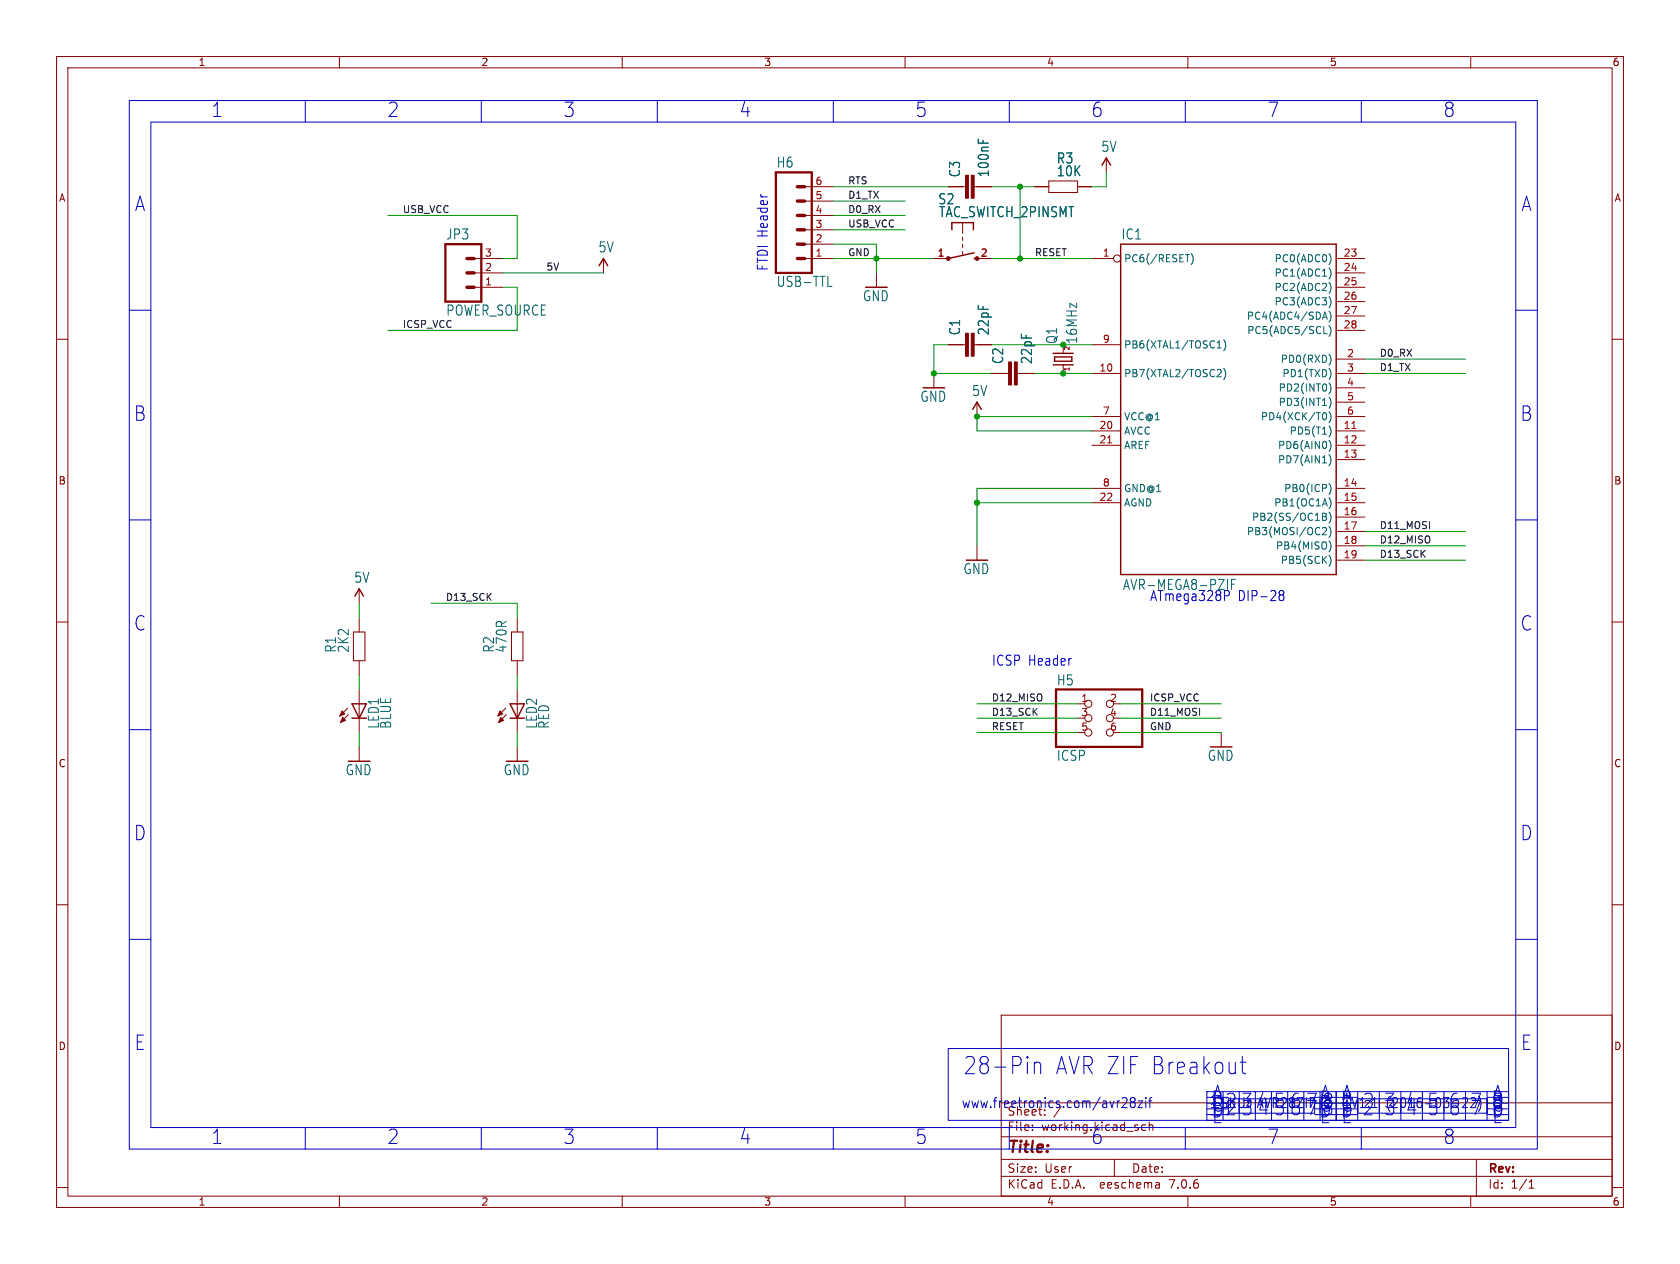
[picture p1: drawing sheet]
<svg xmlns="http://www.w3.org/2000/svg" width="297mm" height="224mm" viewBox="0 0 297 224" stroke-linecap="round" stroke-linejoin="round" font-family="sans-serif">
<g fill="none" stroke="#840000" stroke-width=".18">
<path d="M10 10h277v203.5h-277zM12 12h273v199.5h-273zM60 10v2M110 10v2M160 10v2M210 10v2M260 10v2M142.2 33h5.1M142.2 38.1h5.1M142.2 35.6h5.1M167.6 33h3.1M170.2 39.4v1.9"/>
<path d="M172.2 33h3.1M182.9 33h2.5M185.4 32h5.1v2h-5.1zM190.5 33h2.5M195.6 27.9v2.6M10 60h2M83.8 50.8h5.1M83.8 48.3h5.1M83.8 45.7h5.1M106.7 45.7v2.6M142.2 45.7h5.1M142.2 43.2h5.1"/>
<path d="M142.2 40.6h5.1M154.9 48.3v2.5M165.1 45.7h2.5M170.2 41.9v.6M170.2 43.2v.6M170.2 44.4v.7M172.7 45.7h2.6M193 45.7h3.8M236.2 50.8h5.1M236.2 48.3h5.1M236.2 45.7h5.1M236.2 53.3h5.1"/>
<path d="M236.2 55.9h5.1M236.2 58.4h5.1M285 60h2M165.1 66v2.6M167.6 61h3.1M172.2 61h3.1M172.7 71.1v2.6M175.3 66h3M179.8 66h3.1M188 66h.1M188 61v1.5M188 64.5v1.5"/>
<path d="M193 61h5.1M193 66h5.1M193 76.2h5.1M193 78.7h5.1M193 73.7h5.1M236.2 66h5.1M236.2 76.2h5.1M236.2 78.7h5.1M236.2 63.5h5.1M236.2 68.6h5.1M236.2 71.1h5.1M236.2 73.7h5.1"/>
<path d="M172.7 96.5v2.6M193 86.4h5.1M193 88.9h5.1M236.2 81.3h5.1M236.2 86.4h5.1M236.2 88.9h5.1M236.2 91.4h5.1M236.2 94h5.1M236.2 96.5h5.1M236.2 99.1h5.1M10 110h2M62.5 111.8h2v5h-2z"/>
<path d="M63.5 104.1v2.6M63.5 109.2v2.6M63.5 116.8v2.6M90.4 111.8h2.1v5h-2.1zM91.4 109.2v2.6M91.4 116.8v2.6M285 110h2M61.5 125.2l-1.4 1.4M61.6 126.4l-1.4 1.4M63.5 121.9v7.6M63.5 132.1v2.5M89.4 125.2l-1.4 1.4"/>
<path d="M89.5 126.4l-1.4 1.4M91.4 121.9v7.6M91.4 132.1v2.5M190.5 124.5h1.3M190.5 127h1.3M190.5 129.5h1.3M196.8 124.5h1.3M196.8 127h1.3M196.8 129.5h1.3M215.9 129.5v2.6M10 160h2M285 160h2"/>
<path d="M177 179.5h108v32h-108zM177 195h108M182.5 199.8v.1M182.5 199v.1M184.7 197.1v.1M187.6 195.6l-1.3 2M202.5 199l-.4-.1-.3 .3v.4l.2 .2h.5M203.2 199l.2-.1 .3 .1 .1 .9M203.2 198.4v1.5M10 210h2M60 211.5v2M110 211.5v2"/>
<path d="M160 211.5v2M177 208h108M177 205h108M177 201h108M197 205v3M204.9 209.2l.1 .9M205 210l-.2 .1M205 209.5h-.2M210 211.5v2M260 211.5v2M261 205v6.5M270.3 210.1h.9"/>
<path d="M270.3 209l.4-.4v1.5M285 210h2"/>
<circle cx="197.5" cy="45.7" r=".63"/>
<circle cx="192.4" cy="124.5" r=".63"/>
<circle cx="192.4" cy="127" r=".63"/>
<circle cx="192.4" cy="129.5" r=".63"/>
<circle cx="196.2" cy="129.5" r=".63"/>
<circle cx="196.2" cy="127" r=".63"/>
<circle cx="196.2" cy="124.5" r=".63"/>
</g>
<g fill="none" stroke="#840000" stroke-width=".25">
<path d="M168.3 39.4v1.2M172.1 39.4v1.2M194.8 29.2l.8-1.3 .7 1.3M105.9 47l.8-1.3 .7 1.3M172.2 44.7l-4.6 1M172.2 45.7h.5M198.1 43.2h38.1v58.4h-38.1zM172 72.4l.7-1.3 .8 1.3M186.2 64.5h3.5M186.2 62.5h3.5M186.4 63.1h3.1v.8h-3.1zM62.7 105.4l.8-1.3 .8 1.3"/>
<path d="M62.2 127h2.6M62.2 124.5h2.6l-1.3 2.5zM90.2 127h2.5M90.2 124.5h2.5l-1.3 2.5z"/>
</g>
<g fill="#840000" stroke="#840000" stroke-width=".18">
<path d="M60.5 125.7l.5 .5-.9 .4z"/>
<path d="M60.6 126.9l.5 .5-.9 .4z"/>
<path d="M88.4 125.7l.5 .5-.9 .4z"/>
<path d="M88.5 126.9l.5 .5-.9 .4z"/>
<path d="M171.7 31h.5v4.1h-.5z"/>
<path d="M170.7 31h.5v4.1h-.5z"/>
<path d="M171.7 58.9h.5v4.1h-.5z"/>
<path d="M170.7 58.9h.5v4.1h-.5z"/>
<path d="M179.3 64h.5v4.1h-.5z"/>
<path d="M178.3 64h.5v4.1h-.5z"/>
<circle cx="167.6" cy="45.7" r=".33"/>
<circle cx="172.7" cy="45.7" r=".33"/>
</g>
<path d="M137.2 30.5h6.3v17.8h-6.3zM78.7 43.2h6.4v10.1h-6.4zM186.7 121.9h15.2v10.2h-15.2z" fill="none" stroke="#840000" stroke-width=".41"/>
<path d="M141 38.1h1.2M141 35.6h1.2M141 33h1.2M82.5 50.8h1.3M82.5 48.3h1.3M82.5 45.7h1.3M141 45.7h1.2M141 43.2h1.2M141 40.6h1.2" fill="none" stroke="#840000" stroke-width=".61"/>
<g fill="none" stroke="#006464" stroke-width=".18">
<path d="M172.9 24.6v.7M146.4 50.6h.7M209.6 45h.7M210.6 44.8a1.46 1.46 0 0 1 0 2M233.9 56.1h.6M234 59h.6M234.2 55.2l.4 1.3M234.9 57.5a1.46 1.46 0 0 1 0 2M235 44.9a1.49 1.49 0 0 1 0 1.8M235 47.4a1.49 1.49 0 0 1 0 1.9M235 50a1.49 1.49 0 0 1 0 1.8M235 52.5a1.49 1.49 0 0 1 0 1.8"/>
<path d="M235 55.1a1.47 1.47 0 0 1-.1 1.8M215.2 61.5h.7M215.4 65.3l.4 .1 .1 .3-.8 .9h.8M215.4 60.5l.1-.2v1.2M216.3 65.2a1.46 1.46 0 0 1 0 1.9M216.3 60.1a1.46 1.46 0 0 1 0 1.9M234.1 73a.68 .68 0 0 1 .4 .6 .68 .68 0 0 1-.4 .6M234.9 70.2a1.46 1.46 0 0 1 0 2M234.9 72.8a1.46 1.46 0 0 1 0 1.9M235 75.4a1.49 1.49 0 0 1 0 1.8M235 67.8a1.47 1.47 0 0 1-.1 1.8M235 77.9a1.47 1.47 0 0 1-.1 1.9"/>
<path d="M235.1 62.9l.2 .6-.2 .8M235.2 65.7v.9M233.8 90.7l.6 .2 .1 .2-.3 .3M233.8 91.4h.4M234 93.3l.4 .1 .1 .3-.8 .9h.8M234.2 91.4l.3 .2v.3l-.7 .1M234.9 80.4a1.46 1.46 0 0 1 0 1.9M234.9 85.5a1.46 1.46 0 0 1 0 1.9M234.9 88a1.46 1.46 0 0 1 0 2M234.9 90.6a1.46 1.46 0 0 1 0 1.9M234.9 93.1a1.46 1.46 0 0 1 0 1.9M235 95.7a1.49 1.49 0 0 1 0 1.8"/>
<path d="M235 98.2a1.47 1.47 0 0 1-.1 1.9M217 102.5v1.7M217.7 103.3h.5M218.4 102.5h-.7v1.7"/>
</g>
<path d="M195.8 78.3h.7M239 75.8h.7" fill="none" stroke="#a90000" stroke-width=".18"/>
<g fill="none" stroke="#0000c2" stroke-width=".18">
<path d="M22.9 17.8h248.9v185.4h-248.9zM54 17.8v3.8M85.1 17.8v3.8M116.2 17.8v3.8M147.3 17.8v3.8M178.4 17.8v3.8M209.5 17.8v3.8M240.7 17.8v3.8M26.7 21.6h241.3v177.8h-241.3zM22.9 54.9h3.8M268 54.9h3.8M22.9 91.9h3.8"/>
<path d="M268 91.9h3.8M216.5 104.4h.5l.3 .4-.1 .5-.7 .1M226.1 104.8l.3-.4 .4 .1 .2 .3-.3 .4M226.1 104.8l.3 .4M226.4 105.2h.3M226.4 105.2l-.3 .3M226.7 105.2l.3 .3-.1 .5-.2 .2h-.3l-.3-.3M22.9 129h3.8M268 129h3.8M22.9 166.1h3.8M268 166.1h3.8M54 199.4v3.8"/>
<path d="M85.1 199.4v3.8M116.2 199.4v3.8M147.3 199.4v3.8M167.6 185.4h99.1v12.7h-99.1zM178.4 199.4v3.8M182.9 187.8v2.1M182.9 188.1a.64 .64 0 0 1 1-.1l.1 .3v1.6M198.4 194.3l.2-.2h.4l.2 .2v.3v.3l-.9 1h.9M200.1 194.9l-.3-.4 .3-.4 .4 .1 .2 .2-.3 .5M200.1 194.9l-.3 .3v.3l.3 .4h.3l.3-.4-.1-.5-.2-.1M200.1 194.9h.3M201.2 194.7h.8l-.8 1.2h.8"/>
<path d="M202.6 194.1v.2M202.6 194.7v1.2M203.1 194.7h.5M203.6 194.1l-.3 .1v.1v1.6M209.5 199.4v3.8M213.4 193h22.8v5.1h-22.8zM217.2 194.3h15.2M217.2 196.8h15.2M219.3 187.8h.9M219.6 186.8v2.6l.2 .3 .4 .2M236.2 193h30.5v5.1h-30.5zM240 194.3h22.9"/>
<path d="M240 196.8h22.9M240.7 199.4v3.8M243.8 194.3v3.8M247.6 194.3v3.8M251.5 193v3.8M253.9 193.3h-1.1l-.1 1.2M255.3 193v3.8M257.6 193.3a.81 .81 0 0 0-1 .6M259.1 194.3v3.8M259.4 194.9l-.9 1h.9"/>
</g>
<g fill="none" stroke="#009600" stroke-width=".18">
<path d="M68.6 38.1h22.8v7.6h-2.5M147.3 33h20.3M147.3 35.6h12.7M147.3 38.1h12.7M175.3 33h7.6M180.3 33v12.7M195.6 30.5v2.5h-2.6M88.9 50.8h2.5v7.6h-22.8M88.9 48.3h17.8M147.3 45.7h17.8M147.3 43.2h7.6v5.1M147.3 40.6h12.7"/>
<path d="M175.3 45.7h17.7M167.6 61h-2.5v5h10.2M175.3 61h17.7M182.9 66h10.1M193 73.7h-20.3v2.5h20.3M241.3 66h17.8M241.3 63.5h17.8M172.7 88.9h20.3M193 86.4h-20.3v10.1M241.3 94h17.8M241.3 99.1h17.8M241.3 96.5h17.8"/>
<path d="M63.5 106.7v2.5M63.5 119.4v2.5M76.2 106.7h15.2v2.5M91.4 119.4v2.5M63.5 129.5v2.6M91.4 129.5v2.6M172.7 127h17.8M172.7 124.5h17.8M172.7 129.5h17.8M198.1 127h17.8M198.1 124.5h17.8M198.1 129.5h17.8"/>
</g>
<g fill="#009600" stroke="#009600" stroke-width=".18">
<circle cx="165.1" cy="66" r=".46"/>
<circle cx="180.3" cy="33" r=".46"/>
<circle cx="154.9" cy="45.7" r=".46"/>
<circle cx="180.3" cy="45.7" r=".46"/>
<circle cx="188" cy="61" r=".46"/>
<circle cx="172.7" cy="73.7" r=".46"/>
<circle cx="188" cy="66" r=".46"/>
<circle cx="172.7" cy="88.9" r=".46"/>
</g>
<g font-size="4.2" fill="#0000c2">
<text x="170.2" y="190.3">28-Pin</text>
<text x="186.4" y="190.3">AVR ZIF Breakout</text>
</g>
<g font-size="3.5" fill="#0000c2">
<text x="37.3" y="20.9">1</text>
<text x="68.4" y="20.9">2</text>
<text x="99.6" y="20.9">3</text>
<text x="130.7" y="20.9">4</text>
<text x="161.8" y="20.9">5</text>
<text x="192.9" y="20.9">6</text>
<text x="224" y="20.9">7</text>
<text x="255.1" y="20.9">8</text>
<text x="23.8" y="37.6">A</text>
<text x="268.9" y="37.6">A</text>
<text x="23.6" y="74.7">B</text>
<text x="268.7" y="74.7">B</text>
<text x="23.6" y="111.7">C</text>
<text x="268.7" y="111.7">C</text>
<text x="23.6" y="148.8">D</text>
<text x="268.7" y="148.8">D</text>
<text x="23.7" y="185.9">E</text>
<text x="268.8" y="185.9">E</text>
<text x="214.1" y="196.8">C</text>
<text x="214.3" y="194.8">A</text>
<text x="216.6" y="196.2">2</text>
<text x="216.6" y="197.5">2</text>
<text x="219.4" y="196.2">3</text>
<text x="219.4" y="197.5">3</text>
<text x="222.3" y="196.2">4</text>
<text x="225.1" y="197.5">5</text>
<text x="225.1" y="196.2">5</text>
<text x="228" y="196.2">6</text>
<text x="228" y="197.5">6</text>
<text x="230.8" y="197.5">7D</text>
<text x="230.8" y="196.2">7</text>
<text x="233.2" y="195.8">B</text>
<text x="233.2" y="196.8">C</text>
<text x="233.3" y="194.8">A</text>
<text x="233.7" y="196.2">8</text>
<text x="237" y="195.8">B</text>
<text x="237" y="197.8">D</text>
<text x="237" y="197.5">1</text>
<text x="237" y="196.2">1</text>
<text x="237.1" y="194.8">A</text>
<text x="240.8" y="196.2">2</text>
<text x="244.7" y="196.2">3</text>
<text x="248.5" y="196.2">4</text>
<text x="252.3" y="197.5">5</text>
<text x="256.1" y="197.5">6</text>
<text x="259.9" y="196.2">7</text>
<text x="263.7" y="197.8">D</text>
<text x="263.7" y="195.8">B</text>
<text x="263.7" y="196.2">8</text>
<text x="263.8" y="194.8">A</text>
<text x="37.3" y="202.5">1</text>
<text x="68.4" y="202.5">2</text>
<text x="99.6" y="202.5">3</text>
<text x="130.7" y="202.5">4</text>
<text x="161.8" y="202.5">5</text>
<text x="192.9" y="202.5">6</text>
<text x="214.2" y="198.9">E</text>
<text x="224" y="202.5">7</text>
<text x="255.1" y="202.5">8</text>
<text x="263.8" y="198.9">E</text>
</g>
<text font-size="2.8" fill="#840000" x="178" y="204.4">Title:</text>
<g font-size="2.5" fill="#006464">
<text x="137.2" y="29.9">H6</text>
<text x="186.7" y="29.1">R3</text>
<text x="194.6" y="27.1">5V</text>
<text x="169.9" y="31.4" transform="rotate(-90 169.9 31.4)">C3</text>
<text x="175" y="31.4" transform="rotate(-90 175 31.4)">100nF</text>
<text x="186.7" y="31.4">10K</text>
<text x="165.8" y="36.3">S2</text>
<text x="165.9" y="38.6">TAC_SWITCH_2PINSMT</text>
<text x="78.8" y="42.6">JP3</text>
<text x="105.7" y="44.8">5V</text>
<text x="198.2" y="42.6">IC1</text>
<text x="137.2" y="50.9">USB-TTL</text>
<text x="152.5" y="53.5">GND</text>
<text x="78.8" y="56">POWER_SOURCE</text>
<text x="169.9" y="59.4" transform="rotate(-90 169.9 59.4)">C1</text>
<text x="175" y="59.4" transform="rotate(-90 175 59.4)">22pF</text>
<text x="177.6" y="64.5" transform="rotate(-90 177.6 64.5)">C2</text>
<text x="182.6" y="64.5" transform="rotate(-90 182.6 64.5)">22pF</text>
<text x="187.1" y="60.9" transform="rotate(-90 187.1 60.9)">Q1</text>
<text x="190.6" y="60.9" transform="rotate(-90 190.6 60.9)">16MHz</text>
<text x="162.6" y="71.3">GND</text>
<text x="171.8" y="70.2">5V</text>
<text x="170.2" y="101.7">GND</text>
<text x="62.5" y="103.3">5V</text>
<text x="198.4" y="104.5">AVR-MEGA8-PZIF</text>
<text x="59.6" y="115.5" transform="rotate(-90 59.6 115.5)">R1</text>
<text x="61.9" y="115.5" transform="rotate(-90 61.9 115.5)">2K2</text>
<text x="87.5" y="115.5" transform="rotate(-90 87.5 115.5)">R2</text>
<text x="89.8" y="115.5" transform="rotate(-90 89.8 115.5)">470R</text>
<text x="186.7" y="121.4">H5</text>
<text x="67.2" y="129" transform="rotate(-90 67.2 129)">LED1</text>
<text x="69.4" y="129" transform="rotate(-90 69.4 129)">BLUE</text>
<text x="95.1" y="129" transform="rotate(-90 95.1 129)">LED2</text>
<text x="97.3" y="129" transform="rotate(-90 97.3 129)">RED</text>
<text x="61" y="137.3">GND</text>
<text x="89" y="137.3">GND</text>
<text x="186.7" y="134.8">ICSP</text>
<text x="213.4" y="134.8">GND</text>
</g>
<g font-size="2.5" fill="#0000c2">
<text x="135.9" y="48" transform="rotate(-90 135.9 48)">FTDI Header</text>
<text x="203.2" y="106.4">ATmega328P</text>
<text x="218.8" y="106.4">DIP-28</text>
<text x="175.3" y="117.9">ICSP Header</text>
<text x="169.9" y="196.1">www.freetronics.com/avr28zif</text>
</g>
<g font-size="2.1" fill="#0000c2">
<text x="178" y="197.5">Sheet:</text>
<text x="186.2" y="197.5">/</text>
</g>
<g font-size="2.1" fill="#840000">
<text x="178" y="200.2">File:</text>
<text x="184.1" y="200.2">working.kicad_sch</text>
<text x="178" y="207.6">Size:</text>
<text x="184.7" y="207.6">User</text>
<text x="200" y="207.6">Date:</text>
<text x="263" y="207.8">Rev:</text>
<text x="178" y="210.4">KiCad</text>
<text x="185.7" y="210.4">E.D.A.</text>
<text x="194.6" y="210.4">eeschema</text>
<text x="207" y="210.4">7.0.6</text>
<text x="263" y="210.4">Id:</text>
<text x="267.1" y="210.4">1/1</text>
</g>
<g font-size="1.8" fill="#840000">
<text x="35" y="11.9">1</text>
<text x="85" y="11.9">2</text>
<text x="135" y="11.9">3</text>
<text x="185" y="11.9">4</text>
<text x="235" y="11.9">5</text>
<text x="285" y="11.9">6</text>
<text x="10.3" y="35.9">A</text>
<text x="285.3" y="35.9">A</text>
<text x="10.3" y="85.9">B</text>
<text x="285.3" y="85.9">B</text>
<text x="10.3" y="135.9">C</text>
<text x="285.3" y="135.9">C</text>
<text x="10.3" y="185.9">D</text>
<text x="285.3" y="185.9">D</text>
<text x="35" y="213.4">1</text>
<text x="85" y="213.4">2</text>
<text x="135" y="213.4">3</text>
<text x="185" y="213.4">4</text>
<text x="235" y="213.4">5</text>
<text x="285" y="213.4">6</text>
</g>
<g font-size="1.8" fill="#a90000">
<text x="144.1" y="35.3">5</text>
<text x="144.1" y="32.8">6</text>
<text x="144.1" y="40.4">3</text>
<text x="144.1" y="37.8">4</text>
<text x="85.7" y="45.5">3</text>
<text x="144.1" y="45.5">1</text>
<text x="144.1" y="42.9">2</text>
<text x="165.7" y="45.5">1</text>
<text x="173.3" y="45.5">2</text>
<text x="194.9" y="45.5">1</text>
<text x="237.4" y="45.5">23</text>
<text x="85.7" y="50.5">1</text>
<text x="85.7" y="48">2</text>
<text x="237.4" y="48">24</text>
<text x="237.4" y="50.5">25</text>
<text x="237.4" y="53.1">26</text>
<text x="237.4" y="55.6">27</text>
<text x="237.4" y="58.2">28</text>
<text x="194.3" y="65.8">10</text>
<text x="194.9" y="60.7">9</text>
<text x="238.1" y="63.2">2</text>
<text x="238.1" y="65.8">3</text>
<text x="238.1" y="68.3">4</text>
<text x="238.1" y="70.9">5</text>
<text x="194.3" y="75.9">20</text>
<text x="194.9" y="73.4">7</text>
<text x="237.4" y="75.9">11</text>
<text x="238.1" y="73.4">6</text>
<text x="194.3" y="78.5">21</text>
<text x="237.4" y="78.5">12</text>
<text x="237.4" y="81">13</text>
<text x="194.3" y="88.6">22</text>
<text x="194.9" y="86.1">8</text>
<text x="237.4" y="86.1">14</text>
<text x="237.4" y="88.6">15</text>
<text x="237.4" y="91.2">16</text>
<text x="237.4" y="93.7">17</text>
<text x="237.4" y="96.3">18</text>
<text x="237.4" y="98.8">19</text>
<text x="191.1" y="124.2">1</text>
<text x="196.1" y="124.2">2</text>
<text x="191.1" y="126.7">3</text>
<text x="191.1" y="129.3">5</text>
<text x="196.1" y="126.7">4</text>
<text x="196.1" y="129.3">6</text>
</g>
<g font-size="1.8" fill="#006464">
<text x="198.6" y="46.6">PC6(/RESET)</text>
<text x="225.2" y="46.6">PC0(ADC0)</text>
<text x="225.2" y="49.1">PC1(ADC1)</text>
<text x="225.2" y="51.7">PC2(ADC2)</text>
<text x="220.3" y="56.7">PC4(ADC4/SDA)</text>
<text x="220.4" y="59.3">PC5(ADC5/SCL)</text>
<text x="225.2" y="54.2">PC3(ADC3)</text>
<text x="198.6" y="61.8">PB6(XTAL1/TOSC1)</text>
<text x="226.3" y="64.4">PD0(RXD)</text>
<text x="198.6" y="66.9">PB7(XTAL2/TOSC2)</text>
<text x="226" y="69.4">PD2(INT0)</text>
<text x="226" y="72">PD3(INT1)</text>
<text x="226.6" y="66.9">PD1(TXD)</text>
<text x="198.6" y="77.1">AVCC</text>
<text x="198.6" y="74.5">VCC@1</text>
<text x="222.8" y="74.5">PD4(XCK/T0)</text>
<text x="227.9" y="77.1">PD5(T1)</text>
<text x="198.6" y="79.6">AREF</text>
<text x="225.8" y="79.6">PD6(AIN0)</text>
<text x="225.8" y="82.1">PD7(AIN1)</text>
<text x="198.6" y="89.8">AGND</text>
<text x="198.6" y="87.2">GND@1</text>
<text x="225.2" y="89.8">PB1(OC1A)</text>
<text x="226.9" y="87.2">PB0(ICP)</text>
<text x="220.3" y="94.8">PB3(MOSI/OC2)</text>
<text x="221.2" y="92.3">PB2(SS/OC1B)</text>
<text x="225.5" y="97.4">PB4(MISO)</text>
<text x="226.3" y="99.9">PB5(SCK)</text>
</g>
<g font-size="1.7" fill="#0f0f0f">
<text x="149.9" y="32.7">RTS</text>
<text x="149.9" y="35.2">D1_TX</text>
<text x="71.1" y="37.8">USB_VCC</text>
<text x="149.9" y="37.8">D0_RX</text>
<text x="149.9" y="40.3">USB_VCC</text>
<text x="96.5" y="47.9">5V</text>
<text x="149.9" y="45.4">GND</text>
<text x="182.9" y="45.4">RESET</text>
<text x="71.1" y="58.1">ICSP_VCC</text>
<text x="243.8" y="63.2">D0_RX</text>
<text x="243.8" y="65.7">D1_TX</text>
<text x="243.8" y="93.6">D11_MOSI</text>
<text x="243.8" y="96.2">D12_MISO</text>
<text x="243.8" y="98.7">D13_SCK</text>
<text x="78.7" y="106.3">D13_SCK</text>
<text x="175.3" y="124.1">D12_MISO</text>
<text x="203.2" y="124.1">ICSP_VCC</text>
<text x="175.3" y="126.7">D13_SCK</text>
<text x="175.3" y="129.2">RESET</text>
<text x="203.2" y="129.2">GND</text>
<text x="203.2" y="126.7">D11_MOSI</text>
</g>
<g font-size="1.2" fill="#840000">
<text x="189.3" y="65.7" transform="rotate(-90 189.3 65.7)">1</text>
<text x="189.3" y="62.1" transform="rotate(-90 189.3 62.1)">2</text>
</g>
</svg>
